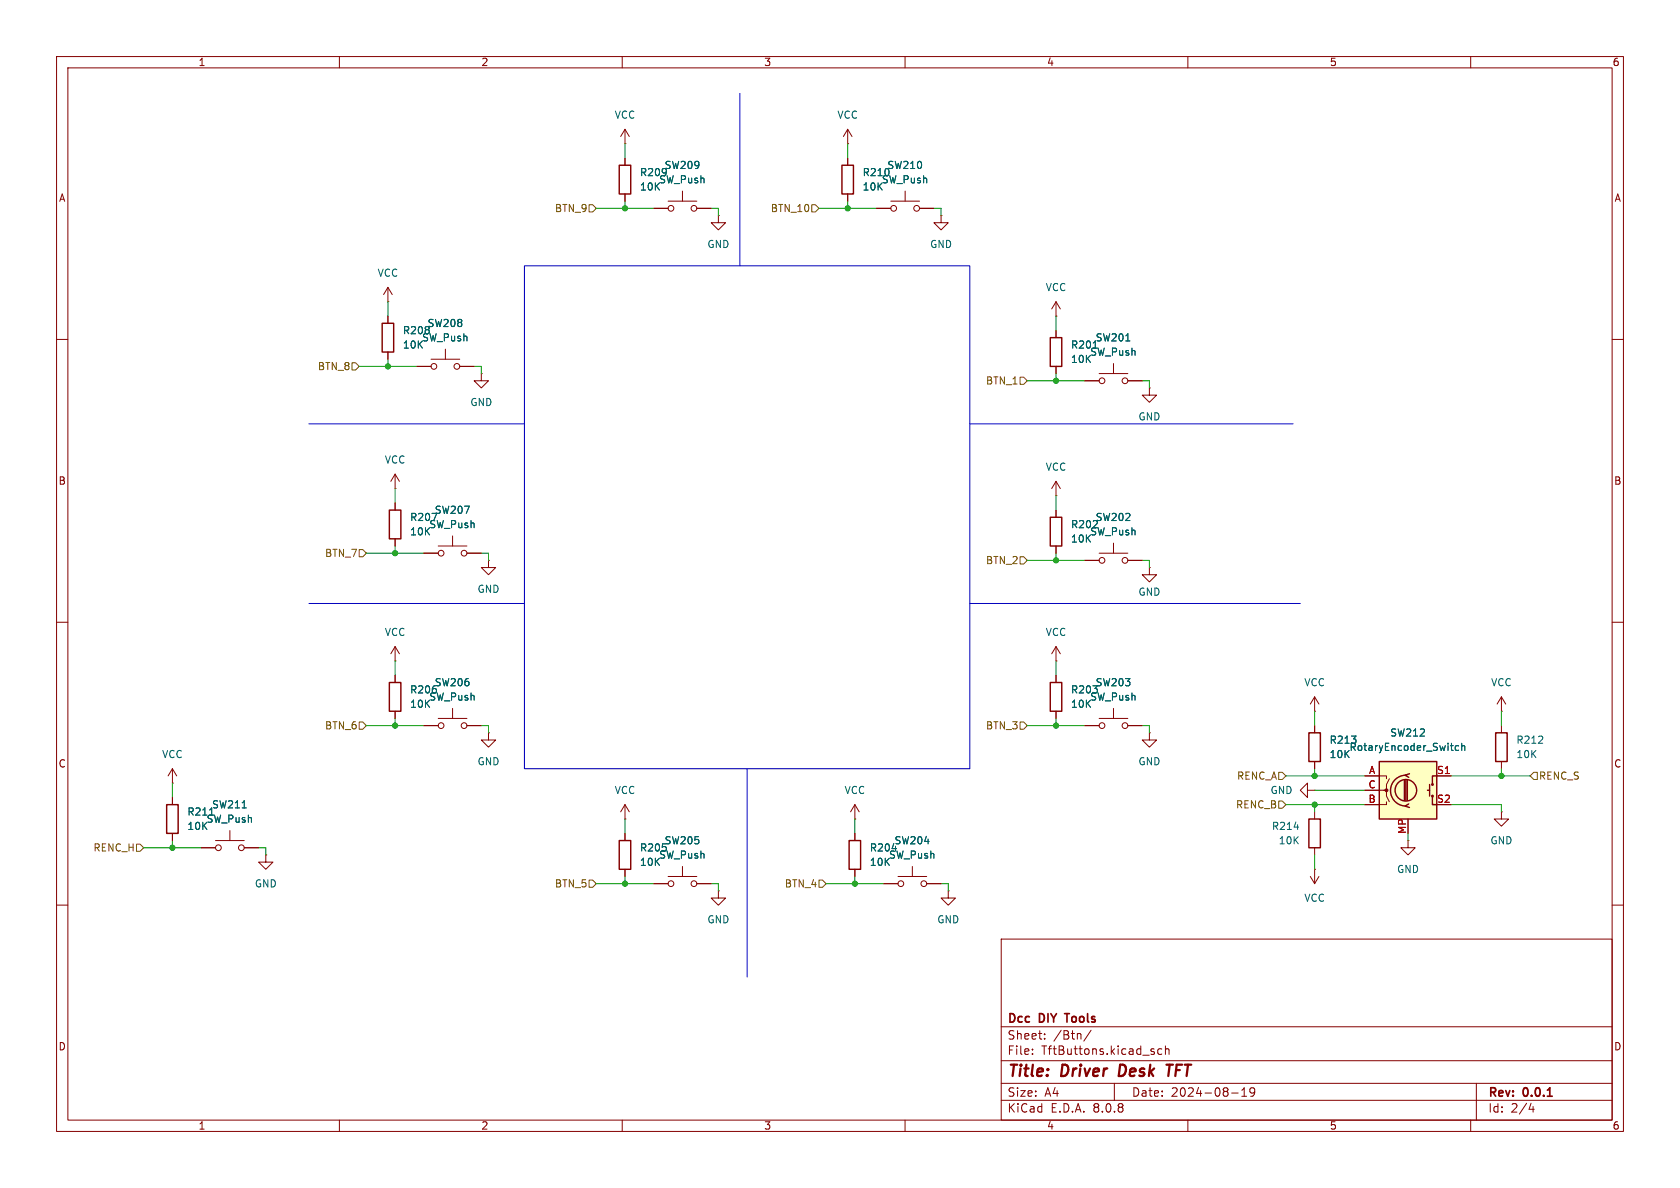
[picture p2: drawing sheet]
<svg xmlns="http://www.w3.org/2000/svg" width="297mm" height="210mm" viewBox="0 0 297 210" stroke-linecap="round" stroke-linejoin="round" font-family="sans-serif">
<g fill="none" stroke="#840000" stroke-width=".18">
<path d="M10 10h277v190h-277zM12 12h273v186h-273zM60 10v2M110 10v2M160 10v2M210 10v2M260 10v2M149.9 27.9v1.3M149.9 34.3v1.3M166.4 38.1v1.3h1.2l-1.2 1.2-1.3-1.2h1.3M166.4 38.1h.1M186.7 55.9h.1"/>
<path d="M186.7 53.3v2.6M186.7 58.4v1.3M186.7 53.3l-.8 1.3M186.7 53.3l.8 1.3M10 60h2M73.7 64.8h2.5M76.2 63.5h5.1M78.7 61.7v1.8M81.3 64.8h2.5M85.1 66v1.3h1.3l-1.3 1.3-1.3-1.3h1.3M85.1 66h.1M186.7 64.8v1.2"/>
<path d="M191.8 67.3h2.5M194.3 66h5.1M196.8 64.3v1.7M199.4 67.3h2.5M203.2 68.6v1.3h1.3l-1.3 1.2-1.3-1.2h1.3M203.2 68.6h.1M285 60h2M69.8 86.4h.1M69.8 83.8l-.7 1.3M69.8 83.8v2.6M69.8 88.9v1.3M69.8 95.3v1.2"/>
<path d="M69.8 83.8l.8 1.3M74.9 97.8h2.6M77.5 96.5h5M80 94.7v1.8M82.5 97.8h2.6M86.4 99.1v1.2h1.2l-1.2 1.3-1.3-1.3h1.3M86.4 99.1h.1M186.7 87.6h.1M186.7 85.1l-.8 1.3M186.7 85.1v2.5M186.7 90.2v1.2M186.7 96.5v1.3"/>
<path d="M186.7 85.1l.8 1.3M191.8 99.1h2.5M194.3 97.8h5.1M196.8 96v1.8M199.4 99.1h2.5M10 110h2M69.8 116.8h.1M69.8 114.3v2.5M69.8 114.3l-.7 1.3M69.8 114.3l.8 1.3M203.2 100.3v1.3h1.3l-1.3 1.3-1.3-1.3h1.3M203.2 100.3h.1"/>
<path d="M285 110h2M191.8 128.3h2.5M194.3 127h5.1M196.8 125.2v1.8M199.4 128.3h2.5M231.1 139.7v-1.3l-1.2 1.3 1.2 1.3v-1.3h1.3M232.4 139.7h.1M248.9 148.6v1.3h1.3l-1.3 1.2-1.3-1.2h1.3M248.9 148.6h.1M265.4 143.5v1.3h1.3l-1.3 1.3-1.2-1.3h1.2M265.4 143.5h.1M10 160h2"/>
<path d="M177 166h108v32h-108zM285 160h2M60 198v2M110 198v2M160 198v2M177 194.5h108M177 191.5h108M177 187.5h108M177 181.5h108M182.5 186.3v.1M182.5 185.5v.1M184.7 183.6v.1"/>
<path d="M184.7 182.8v.1M192.9 182.1l-1.3 2M197 191.5v3M204 186v.3M205.4 185.5l-.4-.1-.3 .3v.4l.1 .2h.6M206 185.5l.2-.1 .4 .1 .1 .9M206 184.9v1.5M210 198v2M217.7 193.2h1.2M219.5 193.8h.9M219.5 192.7l.5-.4v1.5M221.8 192.9l-.3 .3h-.3l-.2-.3 .1-.5 .4-.1 .2 .1a.99 .99 0 0 1-.3 1.4h-.3"/>
<path d="M260 198v2M261 191.5v6.5M270.7 195l-.4 1.1h.9M271 195.6v1"/>
<circle cx="76.7" cy="64.8" r=".51"/>
<circle cx="80.8" cy="64.8" r=".51"/>
<circle cx="194.8" cy="67.3" r=".51"/>
<circle cx="198.9" cy="67.3" r=".51"/>
<circle cx="78" cy="97.8" r=".51"/>
<circle cx="82" cy="97.8" r=".51"/>
<circle cx="194.8" cy="99.1" r=".51"/>
<circle cx="198.9" cy="99.1" r=".51"/>
<circle cx="194.8" cy="128.3" r=".51"/>
<circle cx="198.9" cy="128.3" r=".51"/>
</g>
<path d="M188.2 179.2h.9M273.6 193.8h.8" fill="none" stroke="#840000" stroke-width=".3"/>
<path d="M198 188.2l-.2 2h.5M206.2 188.2h1.2M206.8 188.2l-.3 2" fill="none" stroke="#840000" stroke-width=".4"/>
<path d="M148.8 29.2h2.1v5.1h-2.1zM185.7 59.7h2v5.1h-2zM68.8 90.2h2.1v5.1h-2.1zM185.7 91.4h2v5.1h-2z" fill="none" stroke="#840000" stroke-width=".25"/>
<path d="M199 60.3h.8M77.2 90.7l-.5 1.3" fill="none" stroke="#006464" stroke-width=".18"/>
<path d="M243.8 134.6h10.2v10.2h-10.2z" fill="#ffffc2"/>
<g fill="none" stroke="#840000" stroke-width=".25">
<path d="M109.5 29.2h2v5.1h-2zM67.6 57.2h2v5h-2zM68.8 120.7h2.1v5h-2.1zM185.7 120.7h2v5h-2zM231.4 129.5h2v5.1h-2zM243.8 134.6h10.2v10.2h-10.2zM248.3 137.9v3.6M248.5 137a2.73 2.73 0 0 0-2.7 2.8 2.73 2.73 0 0 0 2.7 2.7M248.5 137.9v3.6M248.8 137.9v3.6M249.2 136.8l-.8 .2 .6 .4M252.3 139.7h.4"/>
<path d="M252.7 138.7v2M254 137.2h-.8v1.5M264.4 129.5h2v5.1h-2zM29.5 142.2h2v5.1h-2zM109.5 148.6h2v5.1h-2zM150.1 148.6h2v5.1h-2zM231.4 144.8h2v5.1h-2zM249 142.1l-.6 .4 .8 .2M253.2 140.7v1.5h.8"/>
<circle cx="248.5" cy="139.7" r="1.9"/>
<circle cx="253.2" cy="138.7" r=".13"/>
<circle cx="253.2" cy="140.7" r=".13"/>
</g>
<circle cx="245.1" cy="139.7" r=".25" fill="#840000" stroke="#840000" stroke-width=".18"/>
<g fill="none" stroke="#840000" stroke-width=".18">
<path d="M110.5 25.4h.1M110.5 22.9v2.5M110.5 27.9v1.3M110.5 34.3v1.3M110.5 22.9l-.8 1.2M110.5 22.9l.8 1.2M115.6 36.8h2.5M118.1 35.6h5.1M120.6 33.8v1.8M123.2 36.8h2.5M127 38.1v1.3h1.3l-1.3 1.2-1.3-1.2h1.3M127 38.1h.1"/>
<path d="M149.9 25.4h.1M149.9 22.9l-.8 1.2M149.9 22.9v2.5M149.9 27.9v1.3M149.9 34.3v1.3M149.9 22.9l.7 1.2M154.9 36.8h2.6M157.5 35.6h5.1M160 33.8v1.8M162.6 36.8h2.5M68.6 53.3h.1M68.6 50.8l-.8 1.3"/>
<path d="M68.6 50.8v2.5M68.6 55.9v1.3M68.6 50.8l.7 1.3M186.7 58.4v1.3M68.6 62.2v1.3M73.7 64.8h2.5M81.3 64.8h2.5M186.7 64.8v1.2M191.8 67.3h2.5M199.4 67.3h2.5M69.8 88.9v1.3M69.8 95.3v1.2"/>
<path d="M74.9 97.8h2.6M82.5 97.8h2.6M186.7 90.2v1.2M186.7 96.5v1.3M191.8 99.1h2.5M199.4 99.1h2.5M69.8 119.4v1.3M186.7 116.8h.1M186.7 114.3v2.5M186.7 119.4v1.3M186.7 114.3l-.8 1.3M186.7 114.3l.8 1.3"/>
<path d="M30.5 138.4h.1M30.5 135.9l-.8 1.3M30.5 135.9v2.5M30.5 135.9l.7 1.3M69.8 125.7v1.3M74.9 128.3h2.6M77.5 127h5M80 125.2v1.8M82.5 128.3h2.6M86.4 129.5v1.3h1.2l-1.2 1.3-1.3-1.3h1.3M86.4 129.5h.1M186.7 125.7v1.3"/>
<path d="M191.8 128.3h2.5M199.4 128.3h2.5M203.2 129.5v1.3h1.3l-1.3 1.3-1.3-1.3h1.3M203.2 129.5h.1M232.4 125.7h.1M232.4 123.2l-.8 1.3M232.4 123.2v2.5M232.4 128.3v1.2M232.4 134.6v1.3M232.4 123.2l.8 1.3M241.3 137.2h3.8v.5M241.3 139.7h3.8v1l.5 1"/>
<path d="M245.6 137.7l-.5 1v1h-.5M254 137.2h2.5M265.4 125.7h.1M265.4 123.2v2.5M265.4 128.3v1.2M265.4 134.6v1.3M265.4 123.2l.8 1.3M265.4 123.2l-.7 1.3M30.5 141v1.2M30.5 147.3v1.3M35.6 149.9h2.5M38.1 148.6h5.1"/>
<path d="M40.6 146.8v1.8M43.2 149.9h2.5M47 151.1v1.3h1.3l-1.3 1.3-1.3-1.3h1.3M47 151.1h.1M110.5 144.8h.1M110.5 142.2v2.6M110.5 147.3v1.3M110.5 153.7v1.2M110.5 142.2l-.8 1.3M110.5 142.2l.8 1.3M115.6 156.2h2.5M118.1 154.9h5.1"/>
<path d="M120.6 153.2v1.7M123.2 156.2h2.5M127 157.5v1.3h1.3l-1.3 1.2-1.3-1.2h1.3M127 157.5h.1M151.1 144.8h.1M151.1 142.2l-.7 1.3M151.1 142.2v2.6M151.1 147.3v1.3M151.1 153.7v1.2M151.1 142.2l.8 1.3M156.2 156.2h2.5M158.7 154.9h5.1"/>
<path d="M161.3 153.2v1.7M163.8 156.2h2.6M167.6 157.5v1.3h1.3l-1.3 1.2-1.2-1.2h1.2M167.6 157.5h.1M231.6 154.9l.8 1.3M232.4 153.7h.1M232.4 143.5v1.3M232.4 149.9v1.2M232.4 153.7v2.5M233.2 154.9l-.8 1.3M245.1 141.7v.5h-3.8"/>
<circle cx="118.6" cy="36.8" r=".51"/>
<circle cx="122.7" cy="36.8" r=".51"/>
<circle cx="158" cy="36.8" r=".51"/>
<circle cx="162.1" cy="36.8" r=".51"/>
<circle cx="78" cy="128.3" r=".51"/>
<circle cx="82" cy="128.3" r=".51"/>
<circle cx="38.6" cy="149.9" r=".51"/>
<circle cx="42.7" cy="149.9" r=".51"/>
<circle cx="118.6" cy="156.2" r=".51"/>
<circle cx="122.7" cy="156.2" r=".51"/>
<circle cx="159.3" cy="156.2" r=".51"/>
<circle cx="163.3" cy="156.2" r=".51"/>
</g>
<path d="M199 60.3h.8M77.2 90.7l-.5 1.3M257.9 131.9l-.4-.1-.2 .3 .1 .5h.5M258.4 131.9l.2-.1 .3 .1 .1 .8M258.4 131.4v1.3M42.8 142.8h.7M228.8 146.2h.8" fill="none" stroke="#006464" stroke-width=".18"/>
<g fill="none" stroke="#725600" stroke-width=".18">
<path d="M104.1 36.2h.7l.6 .6-.6 .7h-.7zM143.5 36.2h.6l.7 .6-.7 .7h-.6zM62.2 64.1h.7l.6 .7-.6 .6h-.7zM180.3 66.7h.7l.6 .6-.6 .6h-.7zM63.5 97.2h.6l.7 .6-.7 .6h-.6zM180.3 98.4h.7l.6 .7-.6 .6h-.7zM63.5 127.6h.6l.7 .7-.7 .6h-.6zM180.3 127.6h.7l.6 .7-.6 .6h-.7zM226.1 136.5h.6l.6 .7-.6 .6h-.6zM271.1 136.5h.7v1.3h-.7l-.6-.6zM24.1 149.2h.7l.6 .7-.6 .6h-.7zM104.1 155.6h.7l.6 .6-.6 .6h-.7z"/>
<path d="M144.8 155.6h.6l.6 .6-.6 .6h-.6zM226.1 141.6h.6l.6 .6-.6 .7h-.6z"/>
</g>
<path d="M130.8 16.5v30.5M92.7 47h78.7v88.9h-78.7zM54.6 74.9h38.1M171.4 74.9h57.2M54.6 106.7h38.1M171.4 106.7h58.5M132.1 135.9v36.8" fill="none" stroke="#0000c2" stroke-width=".18"/>
<g fill="none" stroke="#009600" stroke-width=".18">
<path d="M105.4 36.8h10.2M110.5 25.4v2.5M110.5 35.6v1.2M125.7 36.8h1.3v1.3M144.8 36.8h10.1M149.9 25.4v2.5M149.9 35.6v1.2M165.1 36.8h1.3v1.3M68.6 53.3v2.6M186.7 55.9v2.5M63.5 64.8h10.2M68.6 63.5v1.3"/>
<path d="M83.8 64.8h1.3v1.2M181.6 67.3h10.2M186.7 66v1.3M201.9 67.3h1.3v1.3M64.8 97.8h10.1M69.8 86.4v2.5M69.8 96.5v1.3M85.1 97.8h1.3v1.3M181.6 99.1h10.2M186.7 87.6v2.6M186.7 97.8v1.3M201.9 99.1h1.3v1.2"/>
<path d="M69.8 116.8v2.6M186.7 116.8v2.6M30.5 138.4v2.6M64.8 128.3h10.1M69.8 127v1.3M85.1 128.3h1.3v1.2M181.6 128.3h10.2M186.7 127v1.3M201.9 128.3h1.3v1.2M227.3 137.2h14M232.4 125.7v2.6M232.4 135.9v1.3"/>
<path d="M232.4 139.7h8.9M256.5 137.2h14M265.4 125.7v2.6M265.4 135.9v1.3M25.4 149.9h10.2M30.5 148.6v1.3M45.7 149.9h1.3v1.2M105.4 156.2h10.2M110.5 144.8v2.5M110.5 154.9v1.3M125.7 156.2h1.3v1.3M146 156.2h10.2"/>
<path d="M151.1 144.8v2.5M151.1 154.9v1.3M166.4 156.2h1.2v1.3M227.3 142.2h14M232.4 142.2v1.3M232.4 151.1v2.6M248.9 147.3v1.3M256.5 142.2h8.9v1.3"/>
</g>
<g fill="#009600" stroke="#009600" stroke-width=".18">
<circle cx="69.8" cy="128.3" r=".46"/>
<circle cx="30.5" cy="149.9" r=".46"/>
<circle cx="110.5" cy="156.2" r=".46"/>
<circle cx="151.1" cy="156.2" r=".46"/>
<circle cx="149.9" cy="36.8" r=".46"/>
<circle cx="186.7" cy="67.3" r=".46"/>
<circle cx="186.7" cy="99.1" r=".46"/>
<circle cx="232.4" cy="142.2" r=".46"/>
<circle cx="232.4" cy="137.2" r=".46"/>
<circle cx="265.4" cy="137.2" r=".46"/>
<circle cx="186.7" cy="128.3" r=".46"/>
<circle cx="69.8" cy="97.8" r=".46"/>
<circle cx="68.6" cy="64.8" r=".46"/>
<circle cx="110.5" cy="36.8" r=".46"/>
</g>
<g font-size="2.8" fill="#840000">
<text x="178" y="190.9">Title:</text>
<text x="187.7" y="190.9">Driver</text>
<text x="198.6" y="190.9">Desk</text>
<text x="207.9" y="190.9">TFT</text>
</g>
<g font-size="2.1" fill="#840000">
<text x="178" y="184">Sheet:</text>
<text x="178" y="181.2">Dcc</text>
<text x="183.8" y="181.2">DIY</text>
<text x="186.2" y="184">/Btn/</text>
<text x="189.1" y="181.2">Tools</text>
<text x="178" y="186.7">File:</text>
<text x="184.1" y="186.7">TftButtons.kicad_sch</text>
<text x="178" y="196.9">KiCad</text>
<text x="178" y="194.1">Size:</text>
<text x="184.7" y="194.1">A4</text>
<text x="185.7" y="196.9">E.D.A.</text>
<text x="193.3" y="196.9">8.0.8</text>
<text x="200" y="194.1">Date:</text>
<text x="207" y="194.1">2024-08-19</text>
<text x="263" y="194.3">Rev:</text>
<text x="263" y="196.9">Id:</text>
<text x="267.1" y="196.9">2/4</text>
<text x="269.4" y="194.3">0.0.1</text>
</g>
<g font-size="1.8" fill="#840000">
<text x="35" y="11.9">1</text>
<text x="85" y="11.9">2</text>
<text x="135" y="11.9">3</text>
<text x="185" y="11.9">4</text>
<text x="235" y="11.9">5</text>
<text x="285" y="11.9">6</text>
<text x="10.3" y="35.9">A</text>
<text x="285.3" y="35.9">A</text>
<text x="10.3" y="85.9">B</text>
<text x="285.3" y="85.9">B</text>
<text x="10.3" y="135.9">C</text>
<text x="285.3" y="135.9">C</text>
<text x="10.3" y="185.9">D</text>
<text x="285.3" y="185.9">D</text>
<text x="35" y="199.9">1</text>
<text x="85" y="199.9">2</text>
<text x="135" y="199.9">3</text>
<text x="185" y="199.9">4</text>
<text x="235" y="199.9">5</text>
<text x="285" y="199.9">6</text>
</g>
<g font-size="1.8" fill="#006464">
<text x="108.6" y="21.2">VCC</text>
<text x="147.9" y="21.2">VCC</text>
<text x="113" y="31.3">R209</text>
<text x="113" y="33.9">10K</text>
<text x="116.4" y="32.6">SW_Push</text>
<text x="117.4" y="30.1">SW209</text>
<text x="152.4" y="31.3">R210</text>
<text x="152.4" y="33.9">10K</text>
<text x="155.8" y="32.6">SW_Push</text>
<text x="156.8" y="30.1">SW210</text>
<text x="125" y="44">GND</text>
<text x="164.3" y="44">GND</text>
<text x="66.7" y="49.1">VCC</text>
<text x="184.8" y="51.7">VCC</text>
<text x="71.1" y="59.3">R208</text>
<text x="75.5" y="58">SW208</text>
<text x="71.1" y="61.8">10K</text>
<text x="74.5" y="60.6">SW_Push</text>
<text x="189.2" y="61.8">R201</text>
<text x="189.2" y="64.4">10K</text>
<text x="192.6" y="63.1">SW_Push</text>
<text x="193.6" y="60.6">SW201</text>
<text x="83.1" y="72">GND</text>
<text x="201.2" y="74.5">GND</text>
<text x="67.9" y="82.1">VCC</text>
<text x="184.8" y="83.4">VCC</text>
<text x="72.4" y="92.3">R207</text>
<text x="72.4" y="94.8">10K</text>
<text x="75.8" y="93.6">SW_Push</text>
<text x="76.8" y="91">SW207</text>
<text x="189.2" y="93.6">R202</text>
<text x="192.6" y="94.8">SW_Push</text>
<text x="193.6" y="92.3">SW202</text>
<text x="189.2" y="96.1">10K</text>
<text x="84.3" y="105">GND</text>
<text x="201.2" y="105.5">GND</text>
<text x="67.9" y="112.6">VCC</text>
<text x="184.8" y="112.6">VCC</text>
<text x="72.4" y="122.8">R206</text>
<text x="72.4" y="125.3">10K</text>
<text x="75.8" y="124.1">SW_Push</text>
<text x="76.8" y="121.5">SW206</text>
<text x="189.2" y="122.8">R203</text>
<text x="189.2" y="125.3">10K</text>
<text x="192.6" y="124.1">SW_Push</text>
<text x="193.6" y="121.5">SW203</text>
<text x="230.5" y="121.5">VCC</text>
<text x="263.5" y="121.5">VCC</text>
<text x="235" y="131.7">R213</text>
<text x="245.7" y="130.4">SW212</text>
<text x="268" y="131.7">R212</text>
<text x="28.6" y="134.2">VCC</text>
<text x="84.3" y="135.5">GND</text>
<text x="201.2" y="135.5">GND</text>
<text x="235" y="134.2">10K</text>
<text x="238.5" y="132.9">RotaryEncoder_Switch</text>
<text x="268" y="134.2">10K</text>
<text x="37.4" y="143.1">SW211</text>
<text x="108.6" y="140.6">VCC</text>
<text x="149.2" y="140.6">VCC</text>
<text x="224.5" y="140.6">GND</text>
<text x="33" y="144.4">R211</text>
<text x="33" y="146.9">10K</text>
<text x="36.4" y="145.6">SW_Push</text>
<text x="117.4" y="149.5">SW205</text>
<text x="158" y="149.5">SW204</text>
<text x="224.8" y="146.9">R214</text>
<text x="226" y="149.5">10K</text>
<text x="263.4" y="149.5">GND</text>
<text x="113" y="150.7">R205</text>
<text x="113" y="153.3">10K</text>
<text x="116.4" y="152">SW_Push</text>
<text x="153.7" y="150.7">R204</text>
<text x="153.7" y="153.3">10K</text>
<text x="157.1" y="152">SW_Push</text>
<text x="246.9" y="154.5">GND</text>
<text x="45" y="157.1">GND</text>
<text x="230.5" y="159.6">VCC</text>
<text x="125" y="163.4">GND</text>
<text x="165.6" y="163.4">GND</text>
</g>
<g font-size="1.8" fill="#725600">
<text x="98" y="37.7">BTN_9</text>
<text x="136.2" y="37.7">BTN_10</text>
<text x="56.1" y="65.6">BTN_8</text>
<text x="174.2" y="68.2">BTN_1</text>
<text x="57.4" y="98.7">BTN_7</text>
<text x="174.2" y="99.9">BTN_2</text>
<text x="57.4" y="129.1">BTN_6</text>
<text x="174.2" y="129.1">BTN_3</text>
<text x="218.4" y="143.1">RENC_B</text>
<text x="218.6" y="138">RENC_A</text>
<text x="272" y="138">RENC_S</text>
<text x="16.4" y="150.7">RENC_H</text>
<text x="98" y="157.1">BTN_5</text>
<text x="138.6" y="157.1">BTN_4</text>
</g>
<g font-size="1.8" fill="#a90000">
<text x="241.9" y="136.9">A</text>
<text x="254" y="136.9">S1</text>
<text x="241.8" y="142">B</text>
<text x="241.8" y="139.4">C</text>
<text x="254" y="142">S2</text>
<text x="248.7" y="147.5" transform="rotate(-90 248.7 147.5)">MP</text>
</g>
</svg>
